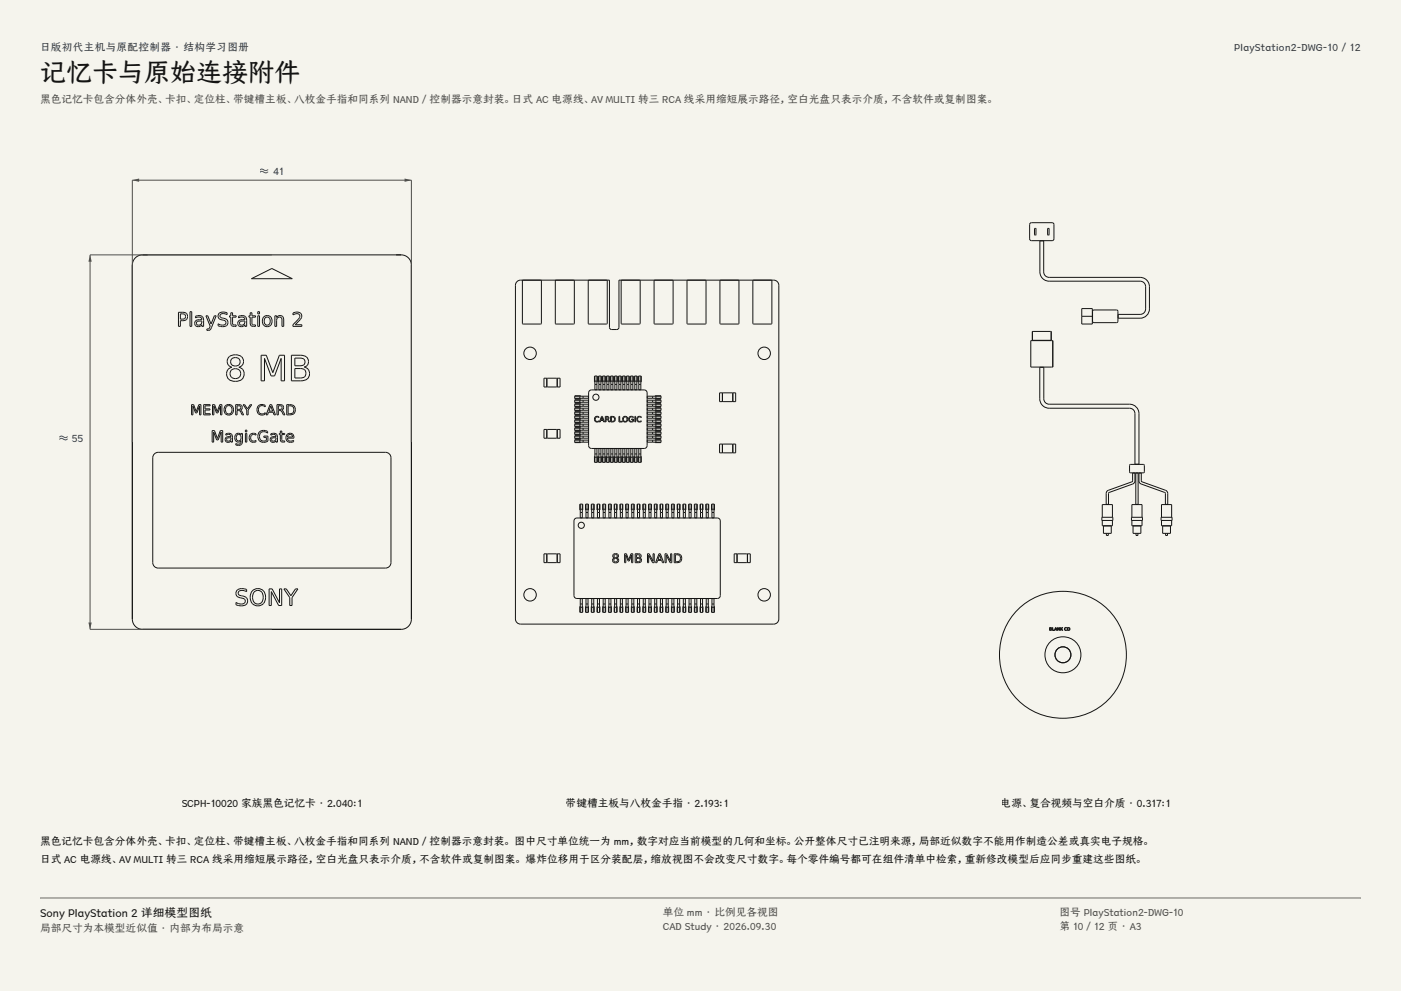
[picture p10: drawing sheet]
<svg xmlns="http://www.w3.org/2000/svg" width="420mm" height="297mm" viewBox="0 0 420 297" stroke-linecap="round" stroke-linejoin="round" font-family="sans-serif">
<g fill="#f5f4ed">
<path d="M0 0h420v297h-420z"/>
<path d="M12 12h396v275h-396z"/>
</g>
<g fill="none" stroke="#141413" stroke-width=".3">
<path d="M40.8 77.1l1.2-.6 .7-.1h77.6a3.1 3.1 0 0 1 3 3v106.2a3.1 3.1 0 0 1-3 3h-77.6a3.1 3.1 0 0 1-3-3v-106.2a3.1 3.1 0 0 1 1.1-2.3zM53.5 93.6h1.3a1.27 1.27 0 0 1 1.4 1.3 1.27 1.27 0 0 1-1.4 1.2h-.7v1.7h-.6zM54.1 94.1h.7a.79 .79 0 0 1 .8 .8 .79 .79 0 0 1-.8 .7h-.7zM57 93.4h.5v4.4h-.5zM58.6 94.8l.6-.2a1.37 1.37 0 0 1 1.8 1.4v1.8h-.5v-.5a1.12 1.12 0 0 1-1.4 .6 1.12 1.12 0 0 1-.7-1.4 1.12 1.12 0 0 1 1.4-.7h.7a1.22 1.22 0 0 0-1.9-.5zM59 96.5l1.5-.3a.88 .88 0 0 1-.5 1.2 .88 .88 0 0 1-1.1-.5zM60.5 95.8h.1M61.7 94.6h.6l1 2.5 1-2.5h.5l-1.5 3.8-.6 .6h-.7v-.4l.7-.1 .3-.7zM65.8 93.8l1-.3 1.3 .2v.6l-.6-.2a.93 .93 0 0 0-1.1-.1 .93 .93 0 0 0-.4 1l.5 .3a1.52 1.52 0 0 1 1.7 1.9 2.44 2.44 0 0 1-2.8 .4v-.6l.2 .2a1.24 1.24 0 0 0 2.1-.7 1.98 1.98 0 0 0-1.7-.8 1.1 1.1 0 0 1-.2-1.9zM69.2 93.7h.5v.9h1.1v.5h-1.1l.1 2.1 1 .2v.4l-1.2-.1-.3-.3-.1-2.3h-.4v-.5h.4zM71.5 94.8l.6-.2a1.37 1.37 0 0 1 1.8 1.4v1.8h-.5v-.5a1.12 1.12 0 0 1-1.4 .6 1.12 1.12 0 0 1-.7-1.4 1.12 1.12 0 0 1 1.4-.7h.7a1.22 1.22 0 0 0-1.9-.5zM71.9 96.5l1.5-.3a.88 .88 0 0 1-.5 1.2 .88 .88 0 0 1-1.1-.5z"/>
<path d="M73.4 95.8h.1M75 93.7h.5v.9h1.1v.5h-1.1l.1 2.1 1 .2v.4l-1.2-.1-.3-.3-.1-2.3h-.4v-.5h.4zM75.4 83.5l6.1-3 6.1 3zM77.3 94.6h.5v3.2h-.5zM77.3 93.4h.5v.7h-.5zM79 95a1.61 1.61 0 0 1 2.6 .9 1.61 1.61 0 0 1-1.8 2 1.78 1.78 0 0 1-.8-2.9zM79.4 95.3a.99 .99 0 0 1 1.4 0 .99 .99 0 0 1 .2 1.3 .92 .92 0 0 1-1.1 .8 .92 .92 0 0 1-.7-1.2zM82.4 94.6h.5v.5a1.15 1.15 0 0 1 1.4-.5 1.15 1.15 0 0 1 .8 1.3v1.9h-.6v-1.9a.82 .82 0 0 0-.8-.9 .82 .82 0 0 0-.8 1v1.8h-.5zM87.8 93.8a1.53 1.53 0 0 1 1.8-.2 1.53 1.53 0 0 1 .8 1.6l-1.9 2.1h2v.5h-2.7v-.5l1.5-1.5a.99 .99 0 0 0 .5-1.4 .99 .99 0 0 0-1.5-.2l-.5 .2zM68.8 106.9a2.79 2.79 0 0 1 4.2 1 1.76 1.76 0 0 1-1.4 2.2 2.18 2.18 0 0 1 1.5 2.6 2.18 2.18 0 0 1-2.5 1.6 2.18 2.18 0 0 1-2.6-1.6 2.18 2.18 0 0 1 1.5-2.6 1.81 1.81 0 0 1-1.4-1.4 1.81 1.81 0 0 1 .7-1.8zM69.4 110.9a1.56 1.56 0 0 1 2.5 .2 1.56 1.56 0 0 1-1 2.3 1.52 1.52 0 0 1-1.7-.6 1.52 1.52 0 0 1 .2-1.9zM78.3 106.5h1.5l2 5.2 2-5.2h1.5v7.6h-1v-6.7l-2 5.3h-1l-2-5.3v6.7h-1z"/>
<path d="M87.4 106.5h2.6a1.88 1.88 0 0 1 2.3 1 1.88 1.88 0 0 1-.8 2.4l-.3 .1a2.14 2.14 0 0 1 1.5 2.6 2.14 2.14 0 0 1-2.6 1.5h-2.7zM88.4 110.5h1.7a1.43 1.43 0 0 1 1.6 1.4 1.43 1.43 0 0 1-1.6 1.4h-1.7zM88.4 107.3h1.5a1.19 1.19 0 0 1 1.5 1.2 1.19 1.19 0 0 1-1.5 1.1h-1.5zM46.3 136l1.1-.4h68.2l.8 .2 .6 .6 .2 .8v31.4l-.2 .8-.6 .6-.8 .2h-68.2l-.8-.2-.6-.6-.2-.8v-31.4zM57.4 121.3h.6l.8 2.1 .8-2.1h.6v3h-.4v-2.7l-.8 2.2h-.4l-.8-2.2v2.7h-.4zM61.1 121.3h1.9v.3h-1.5v.9h1.4v.4h-1.4v1.1h1.5v.3h-1.9zM63.6 129h.7l.9 2.4 .9-2.4h.7v3.5h-.5v-3l-.9 2.3h-.5l-.8-2.3v3h-.5zM63.7 121.3h.6l.8 2.1 .8-2.1h.6v3h-.4v-2.7l-.8 2.2h-.4l-.8-2.2v2.7h-.4zM67.7 130a1.31 1.31 0 0 1 2 1v1.5h-.4v-.4a.91 .91 0 0 1-1.2 .5 .91 .91 0 0 1-.5-1.1 .91 .91 0 0 1 1.1-.6l.6-.1a.94 .94 0 0 0-1.6-.4zM67.9 121.9a1.06 1.06 0 0 1 1.4-.1 1.06 1.06 0 0 1 .2 1.4 1.04 1.04 0 0 1-1.4 .8 1.04 1.04 0 0 1-.5-1.6zM68 131.4l1.3-.2a.69 .69 0 0 1-.5 1 .69 .69 0 0 1-.9-.7zM69.3 130.8v.1"/>
<path d="M70.7 121.3h.9a.86 .86 0 0 1 1 .5 .86 .86 0 0 1-.5 1.1l.9 1.4h-.4l-.6-1.1-.5-.2h-.4v1.3h-.4zM70.7 130.2a.98 .98 0 0 1 1.6 .1v-.4h.4v2.3a1.29 1.29 0 0 1-.6 1.2 1.29 1.29 0 0 1-1.4-.1v-.4a.96 .96 0 0 0 1.1 .2 .96 .96 0 0 0 .5-1.1 1.1 1.1 0 0 1-1.5 .3 1.1 1.1 0 0 1-.4-1.4zM71 130.5a.91 .91 0 0 1 1.4 .5 .91 .91 0 0 1-.9 1.1 1.02 1.02 0 0 1-.5-1.6zM71.1 121.6h.5a.55 .55 0 0 1 .6 .6 .55 .55 0 0 1-.6 .5h-.5zM72.9 121.3h.4l.9 1.2 .8-1.2h.5l-1.1 1.6v1.4h-.4v-1.4zM73.6 128.9h.4v.5h-.4zM73.6 129.9h.4v2.6h-.4zM75 130.2a1.55 1.55 0 0 1 1.7-.2v.4a1 1 0 0 0-1.3 .1 1 1 0 0 0 0 1.4 1 1 0 0 0 1.3 .1v.4a1.4 1.4 0 0 1-1.8-.3 1.4 1.4 0 0 1 .1-1.9zM77.4 121.6a1.7 1.7 0 0 1 2.1-.1v.4a1.2 1.2 0 0 0-1.7 .1 1.2 1.2 0 0 0 0 1.7 1.2 1.2 0 0 0 1.7 0v.4a1.61 1.61 0 0 1-2.2-.2 1.61 1.61 0 0 1 .1-2.3zM77.8 129.5a2.14 2.14 0 0 1 2.4-.2v.5a1.41 1.41 0 0 0-1.9-.1 1.41 1.41 0 0 0-.3 1.8 1.41 1.41 0 0 0 1.9 .5v-.9h-.8v-.4h1.2v1.5a1.87 1.87 0 0 1-2.6-.1 1.87 1.87 0 0 1 .1-2.6zM80.9 121.3h.5l1.2 3h-.4l-.3-.8h-1.4l-.3 .8h-.4zM81.2 121.7l.5 1.5h-1.1z"/>
<path d="M81.2 130a1.31 1.31 0 0 1 2 1v1.5h-.4v-.4a.91 .91 0 0 1-1.2 .5 .91 .91 0 0 1-.6-1.1 .91 .91 0 0 1 1.2-.6l.6-.1a.94 .94 0 0 0-1.6-.4zM81.5 131.4l1.3-.2a.69 .69 0 0 1-.5 1 .69 .69 0 0 1-.9-.7zM82.8 130.8v.1M83 121.3h1a.86 .86 0 0 1 1 .5 .86 .86 0 0 1-.5 1.1l.9 1.4h-.4l-.6-1.1-.5-.2h-.5v1.3h-.4zM83.4 121.6h.6a.55 .55 0 0 1 .6 .6 .55 .55 0 0 1-.6 .5h-.6zM84 129.2h.5v.7h.8v.3h-.8v1.7l.2 .2h.6v.4l-.9-.1-.3-.2-.1-2h-.3v-.3h.3zM86 121.3h.8a1.54 1.54 0 0 1 1.7 1.5 1.54 1.54 0 0 1-1.7 1.5h-.8zM86.1 130.2a1.2 1.2 0 0 1 1.4-.2 1.2 1.2 0 0 1 .6 1.3h-1.9a1.16 1.16 0 0 0 1.8 .7v.4a1.46 1.46 0 0 1-1.9-.2 1.46 1.46 0 0 1 0-2zM86.4 121.6a1.27 1.27 0 0 1 1.7 1.2 1.27 1.27 0 0 1-1.7 1.2zM86.4 130.4a.75 .75 0 0 1 .8-.1 .75 .75 0 0 1 .5 .7h-1.5zM71.2 176.8a3.2 3.2 0 0 1 2.7-.1v.6l-.2-.1a1.75 1.75 0 0 0-2.3 .3 .99 .99 0 0 0 1.4 1.1 1.53 1.53 0 0 1 1.4 1.9 1.53 1.53 0 0 1-2.1 1.1l-1.4-.3v-.7a2.06 2.06 0 0 0 2.8-.2 1.07 1.07 0 0 0-1.3-1.2 1.37 1.37 0 0 1-1.4-.9 1.37 1.37 0 0 1 .4-1.5zM75.6 177.1a2.41 2.41 0 0 1 3.1-.3 2.41 2.41 0 0 1 .8 3.1 2.34 2.34 0 0 1-2.9 1.6 2.34 2.34 0 0 1-1.6-3z"/>
<path d="M76.4 177.3a1.63 1.63 0 0 1 1.9-.1 1.63 1.63 0 0 1 .6 1.8 1.64 1.64 0 0 1-1.6 2 1.64 1.64 0 0 1-1.6-2l.1-.9zM80.7 176.5h.9l2.2 4.2v-4.2h.6v5h-.9l-2.2-4.2v4.2h-.6zM85.1 176.5h.7l1.4 2 1.4-2h.7l-1.8 2.6v2.4h-.6v-2.4z"/>
<circle cx="70.5" cy="108.4" r="1.37"/>
<circle cx="68.6" cy="122.7" r="1.53"/>
</g>
<path d="M39.7 132.5v-78.5h83.6v78.5" fill="none" stroke="#504e49" stroke-width=".3"/>
<g fill="#504e49">
<path d="M39.7 54l2-.5v1z"/>
<path d="M121.3 53.5l2 .5-2 .5z"/>
</g>
<path d="M81.5 76.4h-54.5v112.2h54.5" fill="none" stroke="#504e49" stroke-width=".3"/>
<g fill="#504e49">
<path d="M27 76.4l.5 2h-1z"/>
<path d="M26.5 186.6h1l-.5 2z"/>
</g>
<g fill="none" stroke="#141413" stroke-width=".3">
<path d="M308.7 67l.5-.3 6.5 .1 .3 .5-.1 4.6-.5 .2h-6.5l-.2-.5zM310.1 68.5h.5l-.1 1.9h-.4zM311.7 72.2h1.2v9.3a1.65 1.65 0 0 0 1.6 1.6h27.3a2.79 2.79 0 0 1 2.8 2.8v6.7a2.79 2.79 0 0 1-2.8 2.8h-6.6v-1.2h6.6a1.65 1.65 0 0 0 1.6-1.6v-6.7a1.65 1.65 0 0 0-1.6-1.6h-27.3a2.79 2.79 0 0 1-2.8-2.8zM314.1 68.5h.4v1.9h-.4zM155.1 84.3l1-.3h26.6v14.1l.4 .6 1.8 .1 .5-.2 .2-.5v-14.1h46.3a1.54 1.54 0 0 1 1.6 1.5v100a1.54 1.54 0 0 1-1.6 1.5h-75.8a1.54 1.54 0 0 1-1.6-1.5v-100zM156.8 84l-.2 .2v12.7l.2 .2h5.3l.2-.2v-12.7l-.2-.2M166.7 84l-.2 .2v12.7l.2 .2h5.3l.2-.2v-12.7l-.2-.2M176.6 84l-.3 .2v12.7l.3 .2h5.2l.2-.2v-12.7l-.2-.2M186.4 84l-.2 .2v12.7l.2 .2h5.3l.2-.2v-12.7l-.2-.2M196.3 84l-.2 .2v12.7l.2 .2h5.3l.2-.2v-12.7l-.2-.2M206.2 84l-.2 .2v12.7l.2 .2h5.2l.3-.2v-12.7l-.3-.2M216 84l-.2 .2v12.7l.2 .2h5.3l.2-.2v-12.7l-.2-.2"/>
<path d="M225.9 84l-.2 .2v12.7l.2 .2h5.3l.2-.2v-12.7l-.2-.2M309.5 99.3h5.6v2.7h-5.6zM324.3 94.8v2.3h3.2v-2.3M324.3 94.8v-2.3h3.2v2.3M324.3 94.8h3.2M327.7 92.9h7.2l.2 .4v3.2l-.4 .2-7-.1-.2-.3v-3zM163.1 113.3h.8v2.7h-.8zM167 113.5l-.2-.2h-2.7l-.1 .2v2.4l2.8 .1 .2-.2M167.1 113.3h.8v2.7h-.8zM172.3 119.9h4.1M172.3 119.4h4.1M172.3 118.7h4.1"/>
<path d="M173.8 118.7v.7M173.8 119.9v.7M174 118.7l-1.7-.1v.9l1.7-.1M174 119.9l-1.7-.1v.9l1.7-.1M174.8 118.7v.7M174.8 119.9v.7M176.7 117.1l.6-.2h15.8a.88 .88 0 0 1 .9 .8v15.8a.88 .88 0 0 1-.9 .9h-15.8a.88 .88 0 0 1-.8-.9v-15.8zM178.3 114.4l-.1-1.7h.9l-.1 1.7M178.3 115.2h.7M178.3 112.7v4.1M178.3 114.2h.7M179 112.7v4.1"/>
<path d="M179.5 115.2h.7M179.5 114.2h.7M179.5 114.4l-.1-1.7h.9l-.1 1.7M179.5 112.7v4.1M180.2 112.7v4.1M180.7 114.4l-.1-1.7h.9l-.2 1.7M180.7 112.7v4.1M180.7 115.2h.6M180.7 114.2h.6M181.3 112.7v4.1M181.9 115.2h.6M181.9 114.2h.6"/>
<path d="M181.9 114.4l-.1-1.7h.9l-.2 1.7M181.9 112.7v4.1M182.5 112.7v4.1M183.1 115.2h.6M183.1 114.2h.6M183.1 114.4l-.1-1.7h.9l-.2 1.7M183.1 112.7v4.1M183.7 112.7v4.1M184.3 114.4l-.1-1.7h.9l-.2 1.7M184.3 115.2h.6M184.3 114.2h.6M184.3 112.7v4.1"/>
<path d="M184.9 112.7v4.1M185.5 114.4l-.1-1.7h.9l-.2 1.7M185.5 115.2h.6M185.5 114.2h.6M185.5 112.7v4.1M186.1 112.7v4.1M186.7 114.4l-.1-1.7h.9l-.2 1.7M186.7 112.7v4.1M186.7 115.2h.6M186.7 114.2h.6M187.3 112.7v4.1M187.9 115.2h.6"/>
<path d="M187.9 114.2h.6M187.9 114.4l-.1-1.7h.9l-.2 1.7M187.9 112.7v4.1M188.5 112.7v4.1M189.1 115.2h.6M189.1 114.2h.6M189.1 114.4l-.1-1.7h.9l-.2 1.7M189.1 112.7v4.1M189.7 112.7v4.1M190.3 114.4l-.1-1.7h.8l-.1 1.7M190.3 115.2h.6M190.3 114.2h.6"/>
<path d="M190.3 112.7v4.1M190.9 112.7v4.1M191.5 115.2h.6M191.5 114.2h.6M191.5 114.4l-.1-1.7h.8l-.1 1.7M191.5 112.7v4.1M192.1 112.7v4.1M194 119.9h4.2M194 119.4h4.2M194 118.7h4.2M195.6 118.7v.7M195.6 119.9v.7"/>
<path d="M196.4 118.7l1.7-.1v.9l-1.7-.1M196.4 119.9l1.7-.1v.9l-1.7-.1M196.6 118.7v.7M196.6 119.9v.7M215.7 117.7h.8v2.7h-.8zM216.6 117.8h3v2.5h-3zM219.7 117.7h.8v2.7h-.8zM309 102.1h6.6v7.9h-6.6zM311.7 110.1h1.2v9.4l.2 .8 1 .8h24.5a2.82 2.82 0 0 1 2.8 2.9v15.1h-1.2v-15.1a1.62 1.62 0 0 0-1.6-1.7h-24.1a2.82 2.82 0 0 1-2.8-2.8zM163.1 128.7h.8v2.6h-.8zM167 128.9l-.2-.2h-2.7l-.1 .2v2.4h2.8l.2-.1M167.1 128.7h.8v2.6h-.8z"/>
<path d="M172.3 132.5h4.1M172.3 131.9h4.1M172.3 131.3h4.1M172.3 130.7h4.1M172.3 130.1h4.1M172.3 129.5h4.1M172.3 128.9h4.1M172.3 128.3h4.1M172.3 127.7h4.1M172.3 127.1h4.1M172.3 126.5h4.1M172.3 125.9h4.1"/>
<path d="M172.3 125.3h4.1M172.3 124.7h4.1M172.3 124.1h4.1M172.3 123.5h4.1M172.3 122.9h4.1M172.3 122.3h4.1M172.3 121.7h4.1M172.3 121.1h4.1M172.3 120.6h4.1M173.8 121.1v.6M173.8 122.3v.6M173.8 123.5v.6"/>
<path d="M173.8 124.7v.6M173.8 125.9v.6M173.8 127.1v.6M173.8 128.3v.6M173.8 129.5v.6M173.8 130.7v.6M173.8 131.9v.6M174 121.1l-1.7-.1v.9l1.7-.2M174 122.3l-1.7-.1v.9l1.7-.2M174 123.5l-1.7-.1v.9l1.7-.2M174 124.7l-1.7-.1v.9l1.7-.2M174 125.9l-1.7-.1v.9l1.7-.2"/>
<path d="M174 127.1l-1.7-.1v.9l1.7-.2M174 128.3l-1.7-.1v.9l1.7-.2M174 129.5l-1.7-.1v.9l1.7-.2M174 130.7l-1.7-.1v.9l1.7-.2M174 131.9l-1.7-.1v.8l1.7-.1M174.8 121.1v.6M174.8 122.3v.6M174.8 123.5v.6M174.8 124.7v.6M174.8 125.9v.6M174.8 127.1v.6M174.8 128.3v.6"/>
<path d="M174.8 129.5v.6M174.8 130.7v.6M174.8 131.9v.6M178.3 134.4h.7v4.2h-.7zM178.3 136h.7M178.3 137h.7M178.3 136.8v1.7M178.4 125a.65 .65 0 0 1 1.2 .2 .65 .65 0 0 0-1 0 .65 .65 0 0 0 0 .9 .65 .65 0 0 0 1 0 .78 .78 0 0 1-1.2 .2 .78 .78 0 0 1-.1-1.1zM179 136.8v1.7M179.5 134.4h.7v4.2h-.7zM179.5 136h.7M179.5 137h.7"/>
<path d="M179.5 136.8v1.7M180.2 136.8v1.7M180.3 124.8h.3l.6 1.7h-.2l-.2-.5h-.7l-.2 .5h-.2zM180.5 125l.3 .8h-.6zM180.7 134.4h.6v4.2h-.6zM180.7 136h.6M180.7 137h.6M180.7 136.8v1.7M181.3 136.8v1.7M181.5 124.8h.5a.47 .47 0 0 1 .5 .3 .47 .47 0 0 1-.2 .6l.5 .8h-.3l-.6-.7h-.2v.7h-.2zM181.7 125h.3a.3 .3 0 0 1 .3 .3 .3 .3 0 0 1-.3 .3h-.3zM181.9 134.4h.6v4.2h-.6z"/>
<path d="M181.9 136h.6M181.9 137h.6M181.9 136.8v1.7M182.5 136.8v1.7M183.1 124.8a.95 .95 0 0 1 1.4 .8 .95 .95 0 0 1-1.4 .9zM183.1 134.4h.6v4.2h-.6zM183.1 136h.6M183.1 137h.6M183.1 136.8v1.7M183.3 125a.69 .69 0 0 1 .9 .6 .69 .69 0 0 1-.9 .7zM183.7 136.8v1.7M184.3 136.8v1.7"/>
<path d="M184.3 134.4h.6v4.2h-.6zM184.3 136h.6M184.3 137h.6M184.9 136.8v1.7M185.5 134.4h.6v4.2h-.6zM185.5 136h.6M185.5 137h.6M185.5 136.8v1.7M185.6 124.8h.2v1.5h.8v.2h-1zM186.1 136.8v1.7M186.7 136.8v1.7M186.7 134.4h.6v4.2h-.6z"/>
<path d="M186.7 136h.6M186.7 137h.6M187.3 136.8v1.7M187.9 134.4h.6v4.2h-.6zM187.9 136h.6M187.9 137h.6M187.9 136.8v1.7M188.5 136.8v1.7M188.7 125a.71 .71 0 0 1 1.2 .2 .68 .68 0 0 0-1-.1 .68 .68 0 0 0-.1 .9 .68 .68 0 0 0 .9 .2v-.4h-.4v-.2h.6v.7a.9 .9 0 0 1-1.2-.1 .9 .9 0 0 1 0-1.2zM189.1 134.4h.6v4.2h-.6zM189.1 136h.6M189.1 137h.6"/>
<path d="M189.1 136.8v1.7M189.7 136.8v1.7M190.3 136.8v1.7M190.3 134.4h.6v4.2h-.6zM190.3 136h.6M190.3 137h.6M190.3 124.8h.2v1.7h-.2zM190.9 136.8v1.7M191.1 125a.65 .65 0 0 1 1.1 .2 .65 .65 0 0 0-.9 0 .65 .65 0 0 0 0 .9 .65 .65 0 0 0 .9 0 .78 .78 0 0 1-1.1 .2 .78 .78 0 0 1-.1-1.1zM191.5 134.4h.6v4.2h-.6zM191.5 136h.6M191.5 137h.6"/>
<path d="M191.5 136.8v1.7M192.1 136.8v1.7M194 132.5h4.2M194 131.9h4.2M194 131.3h4.2M194 130.7h4.2M194 130.1h4.2M194 129.5h4.2M194 128.9h4.2M194 128.3h4.2M194 127.7h4.2M194 127.1h4.2"/>
<path d="M194 126.5h4.2M194 125.9h4.2M194 125.3h4.2M194 124.7h4.2M194 124.1h4.2M194 123.5h4.2M194 122.9h4.2M194 122.3h4.2M194 121.7h4.2M194 121.1h4.2M194 120.6h4.2M195.6 121.1v.6"/>
<path d="M195.6 122.3v.6M195.6 123.5v.6M195.6 124.7v.6M195.6 125.9v.6M195.6 127.1v.6M195.6 128.3v.6M195.6 129.5v.6M195.6 130.7v.6M195.6 131.9v.6M196.4 121.1l1.7-.1v.9l-1.7-.2M196.4 122.3l1.7-.1v.9l-1.7-.2M196.4 123.5l1.7-.1v.9l-1.7-.2"/>
<path d="M196.4 124.7l1.7-.1v.9l-1.7-.2M196.4 125.9l1.7-.1v.9l-1.7-.2M196.4 127.1l1.7-.1v.9l-1.7-.2M196.4 128.3l1.7-.1v.9l-1.7-.2M196.4 129.5l1.7-.1v.9l-1.7-.2M196.4 130.7l1.7-.1v.9l-1.7-.2M196.4 131.9l1.7-.1v.8l-1.7-.1M196.6 121.1v.6M196.6 122.3v.6M196.6 123.5v.6M196.6 124.7v.6M196.6 125.9v.6"/>
<path d="M196.6 127.1v.6M196.6 128.3v.6M196.6 129.5v.6M196.6 130.7v.6M196.6 131.9v.6M215.7 133.1h.8v2.6h-.8zM216.6 133.1h3v2.6h-3zM219.7 133.1h.8v2.6h-.8zM338.8 139.2h4.1l.1 2.4-4.2 .1-.2-.3zM172.3 155.5l.6-.3h42.2a.88 .88 0 0 1 .8 .9v22.4a.88 .88 0 0 1-.8 .9h-42.2a.88 .88 0 0 1-.8-.9v-22.4zM174 153.6h.6M174 151.1v4.1"/>
<path d="M174 152.6h.6M174 152.8l-.2-1.7h.9l-.1 1.7M174.6 151.1v4.1M175.7 153.6h.6M175.7 152.6h.6M175.7 152.8l-.2-1.7h.9l-.1 1.7M175.7 151.1v4.1M176.3 151.1v4.1M177.4 153.6h.6M177.4 152.6h.6M177.4 152.8l-.1-1.7h.8l-.1 1.7M177.4 151.1v4.1"/>
<path d="M178 151.1v4.1M179.1 153.6h.6M179.1 152.6h.6M179.1 152.8l-.1-1.7h.8l-.1 1.7M179.1 151.1v4.1M179.7 151.1v4.1M180.8 153.6h.6M180.8 152.6h.6M180.8 152.8l-.1-1.7h.9l-.2 1.7M180.8 151.1v4.1M181.4 151.1v4.1M182.5 153.6h.6"/>
<path d="M182.5 152.6h.6M182.5 152.8l-.1-1.7h.9l-.2 1.7M182.5 151.1v4.1M183.1 151.1v4.1M184.3 153.6h.6M184.3 152.6h.6M184.3 152.8l-.2-1.7h.9l-.1 1.7M184.3 151.1v4.1M184.9 151.1v4.1M186 153.6h.6M186 152.6h.6M186 152.8l-.2-1.7h.9l-.1 1.7"/>
<path d="M186 151.1v4.1M186.6 151.1v4.1M187.7 153.6h.6M187.7 152.6h.6M187.7 152.8l-.1-1.7h.8l-.1 1.7M187.7 151.1v4.1M188.3 151.1v4.1M189.4 153.6h.6M189.4 152.6h.6M189.4 152.8l-.1-1.7h.8l-.1 1.7M189.4 151.1v4.1M190 151.1v4.1"/>
<path d="M191.1 153.6h.6M191.1 152.6h.6M191.1 152.8l-.1-1.7h.9l-.2 1.7M191.1 151.1v4.1M191.7 151.1v4.1M192.8 153.6h.6M192.8 152.6h.6M192.8 152.8l-.1-1.7h.9l-.2 1.7M192.8 151.1v4.1M193.4 151.1v4.1M194.6 153.6h.6M194.6 152.6h.6"/>
<path d="M194.6 152.8l-.2-1.7h.9l-.1 1.7M194.6 151.1v4.1M195.2 151.1v4.1M196.3 153.6h.6M196.3 152.6h.6M196.3 152.8l-.2-1.7h.9l-.1 1.7M196.3 151.1v4.1M196.9 151.1v4.1M198 153.6h.6M198 152.6h.6M198 152.8l-.1-1.7h.8l-.1 1.7M198 151.1v4.1"/>
<path d="M198.6 151.1v4.1M199.7 153.6h.6M199.7 152.6h.6M199.7 152.8l-.1-1.7h.8l-.1 1.7M199.7 151.1v4.1M200.3 151.1v4.1M201.4 153.6h.6M201.4 152.6h.6M201.4 152.8l-.1-1.7h.9l-.2 1.7M201.4 151.1v4.1M202 151.1v4.1M203.1 153.6h.6"/>
<path d="M203.1 152.6h.6M203.1 152.8l-.1-1.7h.9l-.2 1.7M203.1 151.1v4.1M203.7 151.1v4.1M204.9 153.6h.6M204.9 152.6h.6M204.9 152.8l-.2-1.7h.9l-.1 1.7M204.9 151.1v4.1M205.5 151.1v4.1M206.6 153.6h.6M206.6 152.6h.6M206.6 152.8l-.2-1.7h.9l-.1 1.7"/>
<path d="M206.6 151.1v4.1M207.2 151.1v4.1M208.3 153.6h.6M208.3 152.6h.6M208.3 152.8l-.1-1.7h.8l-.1 1.7M208.3 151.1v4.1M208.9 151.1v4.1M210 153.6h.6M210 152.6h.6M210 152.8l-.1-1.7h.8l-.1 1.7M210 151.1v4.1M210.6 151.1v4.1"/>
<path d="M211.7 153.6h.6M211.7 152.6h.6M211.7 152.8l-.1-1.7h.9l-.2 1.7M211.7 151.1v4.1M212.3 151.1v4.1M213.4 153.6h.6M213.4 152.6h.6M213.4 152.8l-.1-1.7h.9l-.2 1.7M213.4 151.1v4.1M214 151.1v4.1M330.3 155h3.3v1h-3.3zM330.4 156v1.6h3.1v-1.6"/>
<path d="M330.4 155v-3.8h3.1v3.8M330.8 157.6h2.3v2.2h-2.3zM331.7 159.8v.7h.6v-.7M332 147.1l7.4-2.7 .1-2.6h.7l-.1 2.9-.5 .3-7.2 2.7-.1 3.5h-.7v-3.3zM339.2 155h3.3v1h-3.3zM339.3 156v1.6h3.1v-1.6M339.3 155v-3.8h3.1v3.8M339.7 157.6h2.3v2.2h-2.3zM340.5 141.8h.7v9.4h-.7zM340.6 159.8v.7h.5v-.7M341.4 141.8h.7v2.3l.2 .3 7.1 2.5 .5 .4 .2 .6v3.3h-.7l-.1-3.6-7.6-2.8-.2-.5zM348.1 155h3.3v1h-3.3z"/>
<path d="M348.2 156v1.6h3v-1.6M348.2 155v-3.8h3v3.8M348.5 157.6h2.4v2.2h-2.4zM349.4 159.8v.7h.6v-.7M163.1 166h.8v2.6h-.8zM167 166.2l-.2-.2h-2.7l-.1 .2v2.4h2.8l.2-.2M167.1 166h.8v2.6h-.8zM174 179.4h.6v4.1h-.6zM175.7 179.4h.6v4.1h-.6zM177.4 179.4h.6v4.1h-.6zM179.1 179.4h.6v4.1h-.6zM180.8 179.4h.6v4.1h-.6z"/>
<path d="M182.5 179.4h.6v4.1h-.6zM183.9 166.1a.77 .77 0 0 1 1.2-.1 .77 .77 0 0 1-.2 1.2 .78 .78 0 0 1 .3 1.2 .78 .78 0 0 1-1.3 0 .78 .78 0 0 1 .3-1.2l-.5-.4zM184.3 179.4h.6v4.1h-.6zM186 179.4h.6v4.1h-.6zM187.3 166h.5l.7 1.8 .7-1.8h.5v2.6h-.4v-2.3l-.6 1.8h-.4l-.7-1.8v2.3h-.3zM187.7 179.4h.6v4.1h-.6zM189.4 179.4h.6v4.1h-.6zM190.4 166h.9a.65 .65 0 0 1 .9 .4 .65 .65 0 0 1-.4 .8 .75 .75 0 0 1 .5 .9 .75 .75 0 0 1-.9 .5h-1zM190.8 167.4h.6a.5 .5 0 0 1 .5 .4 .5 .5 0 0 1-.5 .5h-.6zM190.8 166.3h.5a.42 .42 0 0 1 .5 .4 .42 .42 0 0 1-.5 .4h-.5zM191.1 179.4h.6v4.1h-.6zM192.8 179.4h.6v4.1h-.6z"/>
<path d="M194.1 166h.5l1.2 2.2v-2.2h.3v2.6h-.5l-1.1-2.2v2.2h-.4zM194.6 179.4h.6v4.1h-.6zM196.3 179.4h.6v4.1h-.6zM197.5 166h.5l1 2.6h-.4l-.2-.6h-1.2l-.3 .6h-.4zM197.8 166.3l.4 1.4h-.9zM198 179.4h.6v4.1h-.6zM199.4 166h.5l1.1 2.2v-2.2h.4v2.6h-.5l-1.2-2.2v2.2h-.3zM199.7 179.4h.6v4.1h-.6zM201.4 179.4h.6v4.1h-.6zM202.1 166h.8a1.35 1.35 0 0 1 1.5 1.3 1.35 1.35 0 0 1-1.5 1.3h-.8zM202.5 166.3a1.11 1.11 0 0 1 1.5 1 1.11 1.11 0 0 1-1.5 1zM203.1 179.4h.6v4.1h-.6z"/>
<path d="M204.9 179.4h.6v4.1h-.6zM206.6 179.4h.6v4.1h-.6zM208.3 179.4h.6v4.1h-.6zM210 179.4h.6v4.1h-.6zM211.7 179.4h.6v4.1h-.6zM213.4 179.4h.6v4.1h-.6zM220.1 166h.8v2.6h-.8zM221 166.2l.2-.2h2.7l.1 .2v2.4h-2.8l-.2-.2M224.1 166h.8v2.6h-.8zM174 181h.6M174 182h.6M174 181.8v1.7"/>
<path d="M174.6 181.8v1.7M175.7 181h.6M175.7 182h.6M175.7 181.8v1.7M176.3 181.8v1.7M177.4 181h.6M177.4 182h.6M177.4 181.8v1.7M178 181.8v1.7M179.1 181h.6M179.1 182h.6M179.1 181.8v1.7"/>
<path d="M179.7 181.8v1.7M180.8 181h.6M180.8 182h.6M180.8 181.8v1.7M181.4 181.8v1.7M182.5 181h.6M182.5 182h.6M182.5 181.8v1.7M183.1 181.8v1.7M184.3 181h.6M184.3 182h.6M184.3 181.8v1.7"/>
<path d="M184.9 181.8v1.7M186 181h.6M186 182h.6M186 181.8v1.7M186.6 181.8v1.7M187.7 181h.6M187.7 182h.6M187.7 181.8v1.7M188.3 181.8v1.7M189.4 181h.6M189.4 182h.6M189.4 181.8v1.7"/>
<path d="M190 181.8v1.7M191.1 181h.6M191.1 182h.6M191.1 181.8v1.7M191.7 181.8v1.7M192.8 181h.6M192.8 182h.6M192.8 181.8v1.7M193.4 181.8v1.7M194.6 181h.6M194.6 182h.6M194.6 181.8v1.7"/>
<path d="M195.2 181.8v1.7M196.3 181h.6M196.3 182h.6M196.3 181.8v1.7M196.9 181.8v1.7M198 181h.6M198 182h.6M198 181.8v1.7M198.6 181.8v1.7M199.7 181h.6M199.7 182h.6M199.7 181.8v1.7"/>
<path d="M200.3 181.8v1.7M201.4 181h.6M201.4 182h.6M201.4 181.8v1.7M202 181.8v1.7M203.1 181h.6M203.1 182h.6M203.1 181.8v1.7M203.7 181.8v1.7M204.9 181h.6M204.9 182h.6M204.9 181.8v1.7"/>
<path d="M205.5 181.8v1.7M206.6 181h.6M206.6 182h.6M206.6 181.8v1.7M207.2 181.8v1.7M208.3 181h.6M208.3 182h.6M208.3 181.8v1.7M208.9 181.8v1.7M210 181h.6M210 182h.6M210 181.8v1.7"/>
<path d="M210.6 181.8v1.7M211.7 181h.6M211.7 182h.6M211.7 181.8v1.7M212.3 181.8v1.7M213.4 181h.6M213.4 182h.6M213.4 181.8v1.7M214 181.8v1.7M314.7 188.1h.5l-.1 .4a.25 .25 0 0 1 .2 .3 .25 .25 0 0 1-.3 .1h-.3zM314.8 188.5l.3 .1v.2h-.3zM314.8 188.2l.3 .1-.3 .1z"/>
<path d="M316 188.9l-.4-.1-.1-.7v.8h.7l.1-.2 .6 .2-.3-.8-.5 .8M316.5 188.2l.2 .4h-.4zM317 188.1l.6 .7 .1-.7v.8l-.5-.7-.2 .7zM318 188.1l.1 .3 .5-.3-.4 .4 .5 .4-.6-.4-.1 .4zM319.2 188.2l.4-.2 .2 .3a.35 .35 0 0 0-.5 0 .35 .35 0 0 0 0 .4 .35 .35 0 0 0 .5 .1 .44 .44 0 0 1-.7 .1 .44 .44 0 0 1 .1-.7zM320 188.1a.51 .51 0 0 1 .8 .4 .51 .51 0 0 1-.8 .4zM320.1 188.2a.37 .37 0 0 1 .5 .3 .37 .37 0 0 1-.5 .3z"/>
<circle cx="158.9" cy="105.9" r="1.87"/>
<circle cx="178.6" cy="119.1" r=".92"/>
<circle cx="229.1" cy="105.9" r="1.87"/>
<circle cx="187.4" cy="125.6" r=".83"/>
<circle cx="187.4" cy="125.6" r=".63"/>
<circle cx="174.3" cy="157.4" r=".92"/>
<circle cx="158.9" cy="178.3" r="1.87"/>
<circle cx="184.5" cy="166.6" r=".48"/>
<circle cx="184.5" cy="167.9" r=".54"/>
<circle cx="229.1" cy="178.3" r="1.87"/>
<circle cx="318.6" cy="196.2" r="19.1"/>
<circle cx="318.6" cy="196.2" r="5.4"/>
<circle cx="318.6" cy="196.2" r="2.4"/>
<circle cx="318.6" cy="196.2" r="2.39"/>
</g>
<path d="M12 269.3h396zM12 269h396v.3h-396z" fill-rule="evenodd" fill="#504e49"/>
<text font-size="7.8" fill="#141413" x="12" y="24.7">记忆卡与原始连接附件</text>
<text font-size="3.5" fill="#141413" x="12" y="274.9">Sony PlayStation 2 详细模型图纸</text>
<g font-size="3.2" fill="#1b365d">
<text x="12" y="15.3">日版初代主机与原配控制器 · 结构学习图册</text>
<text x="369.9" y="15.3">PlayStation2-DWG-10 / 12</text>
<text x="77.9" y="52.4">≈ 41</text>
<text x="17.6" y="132.5">≈ 55</text>
</g>
<g font-size="3.2" fill="#504e49">
<text x="12" y="30.9">黑色记忆卡包含分体外壳、卡扣、定位柱、带键槽主板、八枚金手指和同系列 NAND / 控制器示意封装。日式 AC 电源线、AV MULTI 转三 RCA 线采用缩短展示路径，空白光盘只表示介质，不含软件或复制图案。</text>
<text x="198.7" y="274.5">单位 mm · 比例见各视图</text>
<text x="317.6" y="274.5">图号 PlayStation2-DWG-10</text>
<text x="12" y="279.3">局部尺寸为本模型近似值 · 内部为布局示意</text>
<text x="198.7" y="278.8">CAD Study · 2026.09.30</text>
<text x="317.6" y="278.8">第 10 / 12 页 · A3</text>
</g>
<g font-size="3.2" fill="#141413">
<text x="54.4" y="242">SCPH-10020 家族黑色记忆卡 · 2.040:1</text>
<text x="169.6" y="242">带键槽主板与八枚金手指 · 2.193:1</text>
<text x="300.1" y="242">电源、复合视频与空白介质 · 0.317:1</text>
<text x="12" y="253.3">黑色记忆卡包含分体外壳、卡扣、定位柱、带键槽主板、八枚金手指和同系列 NAND / 控制器示意封装。 图中尺寸单位统一为 mm，数字对应当前模型的几何和坐标。公开整体尺寸已注明来源，局部近似数字不能用作制造公差或真实电子规格。</text>
<text x="12" y="258.6">日式 AC 电源线、AV MULTI 转三 RCA 线采用缩短展示路径，空白光盘只表示介质，不含软件或复制图案。 爆炸位移用于区分装配层，缩放视图不会改变尺寸数字。每个零件编号都可在组件清单中检索，重新修改模型后应同步重建这些图纸。</text>
</g>
</svg>
